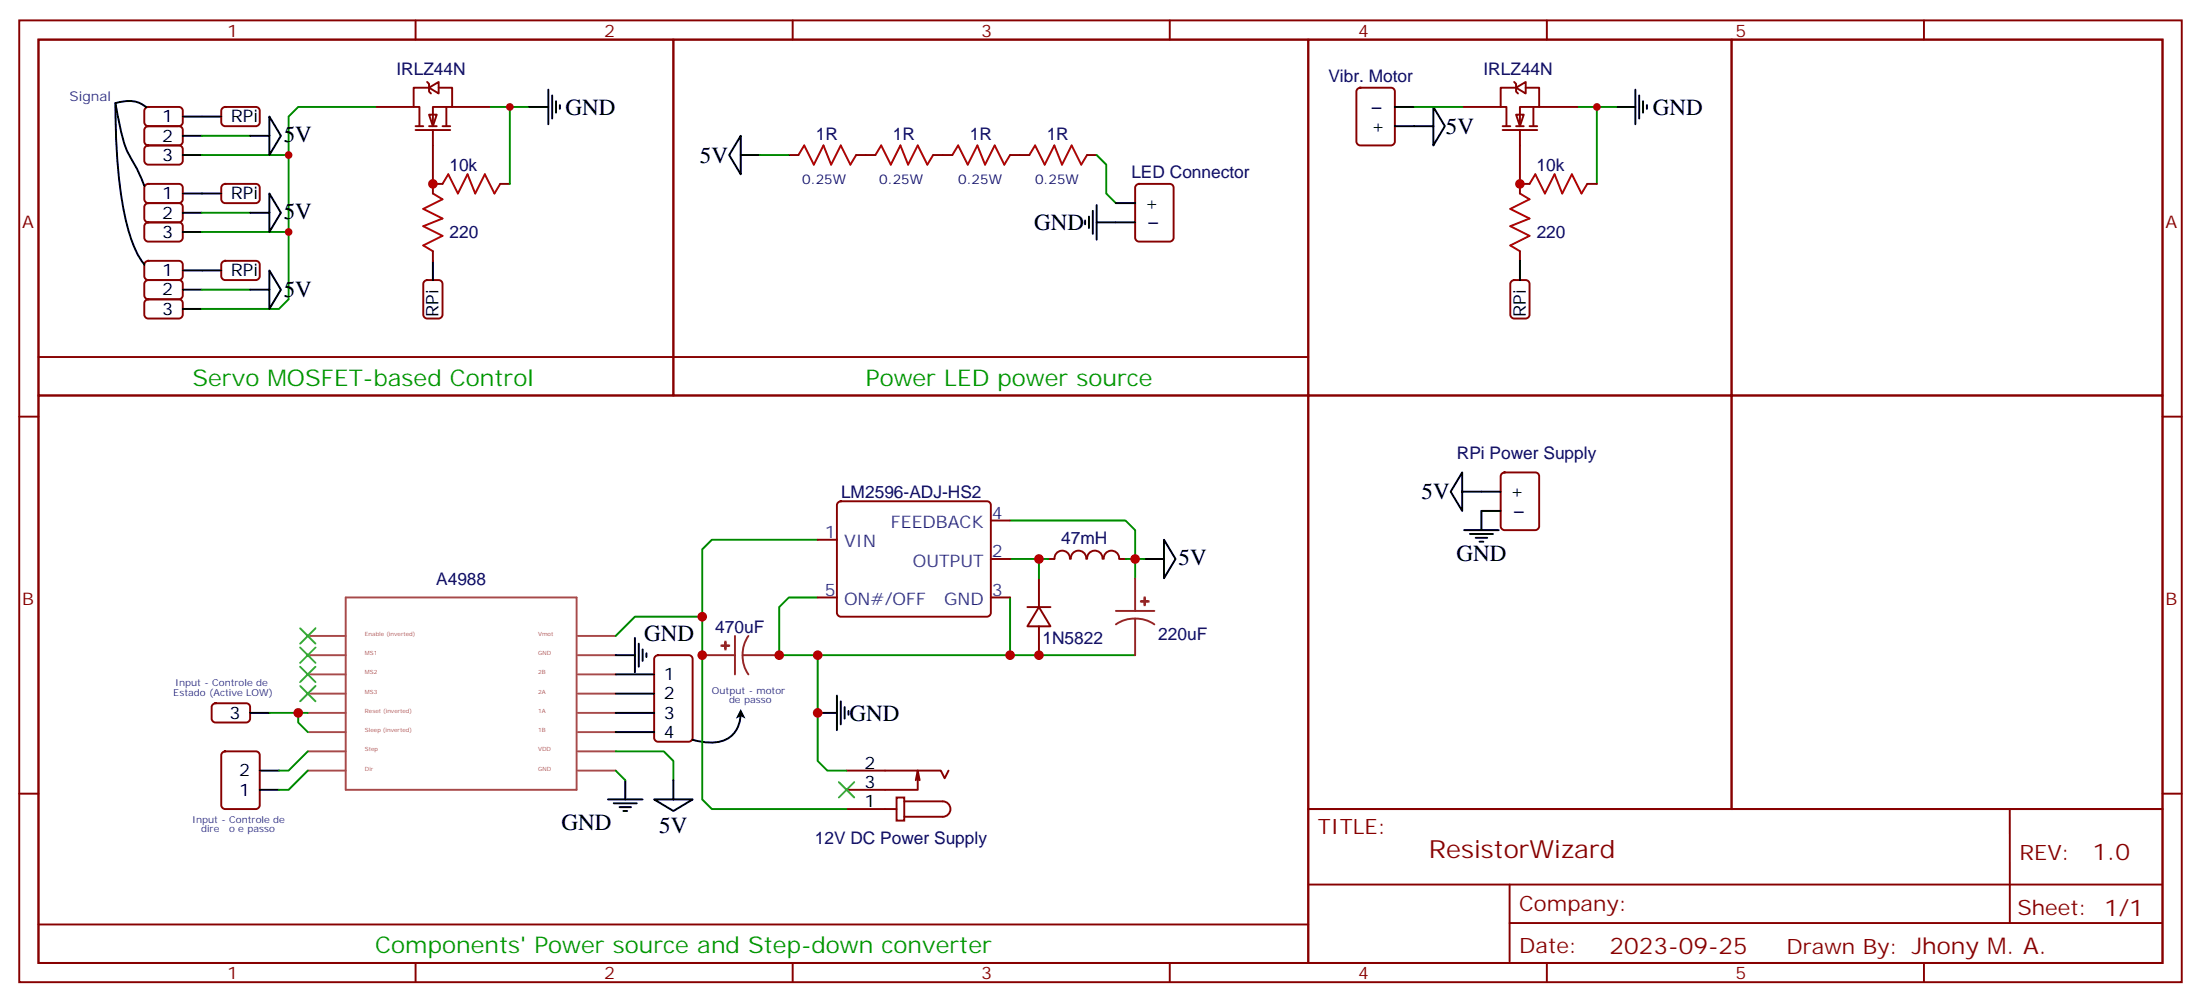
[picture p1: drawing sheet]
<svg xmlns="http://www.w3.org/2000/svg" width="404mm" height="184mm" viewBox="0 0 404 184" stroke-linecap="round" stroke-linejoin="round" font-family="sans-serif">
<g fill="none" stroke="#870000" stroke-width=".35">
<path d="M3.5 3.7h396.5v176.4h-396.5zM7.1 7.3h389.4v169.3h-389.4zM76.2 3.7v3.6M145.3 3.7v3.6M214.5 3.7v3.6M283.6 3.7v3.6M352.8 3.7v3.6M3.5 76.4h3.6M396.5 76.4h3.5M39 129.2l.5-.2h5.7a.71 .71 0 0 1 .7 .7v2.1a.76 .76 0 0 1-.7 .7h-5.7a.76 .76 0 0 1-.7-.7v-2.1zM40.8 138l.5-.2h5.6a.71 .71 0 0 1 .7 .7v9.2a.76 .76 0 0 1-.7 .7h-5.6a.76 .76 0 0 1-.7-.7v-9.2zM120.2 120.4l.4-.2h5.7a.71 .71 0 0 1 .7 .7v14.4a.76 .76 0 0 1-.7 .7h-5.7a.76 .76 0 0 1-.7-.7v-14.4z"/>
<path d="M3.5 145.6h3.6M155.2 141.3h17.3l.7 1.4 .7-1.4M155.2 148.4h9.2M164.4 146.3h1.4v4.2h-1.4zM165.8 147h7.1a1.41 1.41 0 0 1 1.4 1.4 1.41 1.41 0 0 1-1.4 1.4h-7.1M168.3 141.3l-.4 1.8M168.6 143.1l-.3-1.8v3.6h-13.1M239.9 148.4h156.6v28.2h-156.6zM368.5 148.4v20.9M396.5 145.6h3.5M76.2 176.6v3.5M145.3 176.6v3.5"/>
<path d="M214.5 176.6v3.5M239.9 162.2h156.5M276.8 169.3h119.6M276.8 162.2v14.1M283.6 176.6v3.5M352.8 176.6v3.5"/>
</g>
<g fill="none" stroke="#a64a4a" stroke-width=".35">
<path d="M56.4 116.6h7M63.4 109.6h42.3v35.3h-42.3zM105.9 116.6h7M56.4 120.2h7M56.4 123.7h7M56.4 127.2h7M56.4 130.7h7M56.4 134.3h7M56.4 137.8h7M105.9 120.2h7M105.9 123.7h7M105.9 127.2h7"/>
<path d="M105.9 130.7h7M105.9 134.3h7M105.9 137.8h7M56.4 141.3h7M105.9 141.3h7"/>
</g>
<g fill="none" stroke="#000" stroke-width=".35">
<path d="M116.4 117v6.3M117.1 118v4.3M117.8 119.1v2.1M118.5 119.8v.7M45.9 130.7h3.5M112.9 130.7h7M112.9 120.2h3.5M112.9 123.7h7M112.9 127.2h7M112.9 134.3h7M135.8 130.7a5.2 5.2 0 0 1-5.2 5.5l-1.6-.1-2-.4M149.9 130.7h3.6"/>
<path d="M153.5 127.6v6.3M154.2 128.6v4.3M154.9 129.7v2.1M155.6 130.4v.7M47.6 144.9h3.6M47.6 141.3h3.6M111.5 146.6h6.3M112.5 147.3h4.3M113.6 148h2.1M114.3 148.7h.7M114.7 143.1v3.5"/>
</g>
<path d="M49.4 130.7h5.3M56.4 130.7h-1.7v1.8l1.7 1.8M56.4 137.8l-3.5 3.5h-1.7M112.9 137.8h8.8l1.8 1.8v3.5M56.4 141.3l-3.5 3.6h-1.7M112.9 141.3l1.8 1.8" fill="none" stroke="#008700" stroke-width=".35"/>
<path d="M135.8 130l.9 1.8-.9-.4-.9 .4z" fill="#000"/>
<g fill="#fff" stroke="#870000" stroke-width=".35">
<path d="M78.7 21h1.4l-.7 2.1z"/>
<path d="M78.7 16.1l1.7-1.1v2.1z"/>
</g>
<g fill="none" stroke="#870000" stroke-width=".35">
<path d="M7.1 7.3h116.4v65.2h-116.4zM26.7 19.8l.5-.2h5.6a.71 .71 0 0 1 .7 .7v2.1a.76 .76 0 0 1-.7 .7h-5.6a.76 .76 0 0 1-.7-.7v-2.1zM40.8 19.8l.5-.2h5.6a.71 .71 0 0 1 .7 .7v2.1a.76 .76 0 0 1-.7 .7h-5.6a.76 .76 0 0 1-.7-.7v-2.1zM68.8 19.6h7M78.3 15l.4 .4v1.4l.3 .3M78.7 16.1h-2.9v3.5h1.1v3.5M80.4 16.1h2.5v3.5h-3.5v3.5M81.8 19.6v3.5M82.9 19.6h7.1M123.5 7.3h116.4v65.2h-116.4zM239.9 7.3h77.6v65.2h-77.6zM248.9 16.3l.5-.2h5.7a.71 .71 0 0 1 .7 .7v9.2a.76 .76 0 0 1-.7 .7h-5.7a.76 .76 0 0 1-.7-.7v-9.2z"/>
<path d="M26.7 23.3l.5-.2h5.6a.71 .71 0 0 1 .7 .7v2.2a.76 .76 0 0 1-.7 .7h-5.6a.76 .76 0 0 1-.7-.7v-2.2zM26.7 26.9l.5-.2h5.6a.71 .71 0 0 1 .7 .7v2.1a.76 .76 0 0 1-.7 .7h-5.6a.76 .76 0 0 1-.7-.7v-2.1zM26.7 37.5l.5-.2h5.6a.71 .71 0 0 1 .7 .7v2.1a.76 .76 0 0 1-.7 .7h-5.6a.76 .76 0 0 1-.7-.7v-2.1zM26.7 33.9l.5-.2h5.6a.71 .71 0 0 1 .7 .7v2.1a.76 .76 0 0 1-.7 .8h-5.6a.76 .76 0 0 1-.7-.8v-2.1zM40.8 33.9l.5-.2h5.6a.71 .71 0 0 1 .7 .7v2.1a.76 .76 0 0 1-.7 .8h-5.6a.76 .76 0 0 1-.7-.8v-2.1zM76.2 23.8h6.3M76.2 23.1h1.4M78.7 23.1h1.4M79.4 23.8v11.7M79.4 33.7h1.7M81.1 23.1h1.4M91.7 33.7h1.8"/>
<path d="M144.6 28.4h1.8M157 28.4h3.5M171.1 28.4h3.5M185.2 28.4h3.5M199.3 28.4h1.8M208.4 33.9l.4-.2h5.7a.71 .71 0 0 1 .7 .7v9.2a.76 .76 0 0 1-.7 .7h-5.7a.76 .76 0 0 1-.7-.7v-9.2zM280.5 33.7h-1.8v1.8M291 33.7h1.8M26.7 41l.5-.2h5.6a.71 .71 0 0 1 .7 .7v2.1a.76 .76 0 0 1-.7 .7h-5.6a.76 .76 0 0 1-.7-.7v-2.1zM26.7 55.1l.5-.2h5.6a.71 .71 0 0 1 .7 .7v2.1a.76 .76 0 0 1-.7 .7h-5.6a.76 .76 0 0 1-.7-.7v-2.1zM26.7 51.6l.5-.2h5.6a.71 .71 0 0 1 .7 .7v2.1a.76 .76 0 0 1-.7 .7h-5.6a.76 .76 0 0 1-.7-.7v-2.1zM26.7 48l.5-.2h5.6a.71 .71 0 0 1 .7 .7v2.2a.76 .76 0 0 1-.7 .7h-5.6a.76 .76 0 0 1-.7-.7v-2.2z"/>
<path d="M40.8 48l.5-.2h5.6a.71 .71 0 0 1 .7 .7v2.2a.76 .76 0 0 1-.7 .7h-5.6a.76 .76 0 0 1-.7-.7v-2.2zM77.8 51.6l.5-.2h2.1a.71 .71 0 0 1 .7 .7v5.6a.76 .76 0 0 1-.7 .7h-2.1a.76 .76 0 0 1-.7-.7v-5.6zM79.4 46.1v1.7M277.2 51.6l.4-.2h2.2a.71 .71 0 0 1 .7 .7v5.6a.76 .76 0 0 1-.7 .7h-2.2a.76 .76 0 0 1-.7-.7v-5.6zM278.7 46.1v1.7M7.1 72.5h232.8v104.1h-232.8zM7.1 65.5h232.8M149.9 99h3.6M153.7 92.1l.5-.2h26.8a.71 .71 0 0 1 .7 .7v19.8a.76 .76 0 0 1-.7 .7h-26.8a.76 .76 0 0 1-.7-.7v-19.8zM181.7 95.5h3.5M149.9 109.6h3.6M181.7 102.5h3.5"/>
<path d="M181.7 109.6h3.5M188.4 111.3h4.2M190.5 111.3l2.1 3.6h-4.2zM190.5 106v5.3M190.5 114.9v5.3M192.3 102.5h1M193.4 102.5a1.41 1.41 0 0 1 1.4-1.5 1.41 1.41 0 0 1 1.4 1.5M196.4 102.5a1.41 1.41 0 0 1 1.4-1.5 1.41 1.41 0 0 1 1.4 1.5M199.3 102.5a1.41 1.41 0 0 1 1.4-1.5 1.41 1.41 0 0 1 1.5 1.5M202.4 102.5a1.41 1.41 0 0 1 1.4-1.5 1.41 1.41 0 0 1 1.4 1.5M205.3 102.5h1.1M7.1 169.5h232.8"/>
</g>
<path d="M79.4 35.5l1.7 1-3.5 1.8 3.5 1.8-3.5 1.4 3.5 1.8-3.5 1.7 1.8 1.1M81.1 33.7l1.1-1.7 1.8 3.5 1.7-3.5 1.4 3.5 1.8-3.5 1.8 3.5 1-1.8M146.4 28.4l1.1-1.7 1.7 3.5 1.8-3.5 1.4 3.5 1.8-3.5 1.7 3.5 1.1-1.8M160.5 28.4l1.1-1.7 1.7 3.5 1.8-3.5 1.4 3.5 1.8-3.5 1.7 3.5 1.1-1.8M174.6 28.4l1.1-1.7 1.7 3.5 1.8-3.5 1.4 3.5 1.8-3.5 1.7 3.5 1.1-1.8M188.7 28.4l1.1-1.7 1.8 3.5 1.7-3.5 1.4 3.5 1.8-3.5 1.8 3.5 1-1.8M278.7 35.5l1.8 1-3.6 1.8 3.6 1.8-3.6 1.4 3.6 1.8-3.6 1.7 1.8 1.1M280.5 33.7l1-1.7 1.8 3.5 1.7-3.5 1.5 3.5 1.7-3.5 1.8 3.5 1-1.8" fill="none" stroke="#a10000" stroke-width=".35"/>
<g fill="none" stroke="#008700" stroke-width=".35">
<path d="M68.8 19.6h-14.1l-1.8 1.8v7h-15.9M90 19.6h3.5v14.1M93.5 19.6h3.5M289.3 19.6h3.5v14.1M292.8 19.6h3.5M37 39h8.9M37 24.9h8.9M52.9 28.4v14.1h-15.9M139.3 28.4h5.3M201.1 28.4l1.7 1.8v5.3l1.8 1.8M37 53.1h8.9M52.9 42.5v12.4l-1.7 1.8h-14.2"/>
<path d="M149.9 99h-19.4l-1.7 1.8v12.3M185.2 95.5h21.2l1.7 1.7v8.8M112.9 116.6l3.5-3.5h12.4v33.5l1.7 1.8h24.7M149.9 109.6h-5.3l-1.7 1.7v8.9h42.3v-10.6M185.2 102.5h5.3v3.5M190.5 102.5h1.8M206.4 102.5h3.5M149.9 120.2v19.4l1.8 1.7h3.5M185.2 120.2h22.9"/>
</g>
<g fill="none" stroke="#000" stroke-width=".35">
<path d="M21.2 18.9a5.6 5.6 0 0 1 5.3 .5l.3 .2M21.2 18.9l.7 4a18.9 18.9 0 0 0 3.1 7.9l1.5 3.3M21.2 18.9a90.6 90.6 0 0 0 2.2 22.7 17.2 17.2 0 0 0 3.1 6.9M97 19.6h3.5M100.5 16.4v6.4M101.2 17.5v4.2M102 18.6v2.1M102.7 19.3v.7M255.8 19.6h3.5M262.8 19.6l2.1 3.5-2.1 3.6zM296.3 19.6h3.6M299.9 16.4v6.4"/>
<path d="M300.6 17.5v4.2M301.3 18.6v2.1M302 19.3v.7M33.5 21.4h7.1M33.5 24.9h3.5M33.5 28.4h3.5M33.5 39h3.5M33.5 35.5h7.1M45.9 24.9h3.5M45.9 39h3.5M49.4 21.4l2.1 3.5-2.1 3.5zM49.4 35.5l2.1 3.5-2.1 3.5z"/>
<path d="M135.8 24.9v7.1l-2.1-3.6zM135.8 28.4h3.5M199.7 39.7v2.1M200.4 38.7v4.2M201.1 37.6v6.4M204.6 37.3h3.5M255.8 23.1h7M33.5 42.5h3.5M33.5 56.7h3.5M33.5 53.1h3.5M33.5 49.6h7.1M45.9 53.1h3.5"/>
<path d="M49.4 49.6l2.1 3.5-2.1 3.6zM79.4 47.8v3.6M199 40.4v.7M201.1 40.8h7M278.7 47.8v3.6M213.4 99l2.1 3.5-2.1 3.5zM209.9 102.5h3.5M119.9 146.6h7.1l-3.5 2.1zM123.5 143.1v3.5"/>
</g>
<path d="M55 115.2l2.9 2.8M55 118.7l2.9 2.9M57.9 115.2l-2.9 2.8M57.9 118.7l-2.9 2.9M55 122.3l2.9 2.8M55 125.8l2.9 2.8M57.9 122.3l-2.9 2.8M57.9 125.8l-2.9 2.8M153.8 143.4l2.8 2.9M156.6 143.4l-2.8 2.9" fill="none" stroke="#3c3" stroke-width=".35"/>
<path d="M134.8 116.6v7.1M137.2 116.6l-.8 1.7-.2 1.9M204.6 112h7.1M208.1 113.5l-1.8 .2-1.7 .8M208.1 113.5l1.9 .2 1.7 .8M208.1 106v6M208.1 113.5v6.7M128.8 120.2h6M136.2 120.2l.2 1.8 .8 1.7M136.2 120.2h6.7" fill="none" stroke="#8c2424" stroke-width=".35"/>
<g fill="#8c2424" stroke="#8c2424" stroke-width=".35">
<path d="M209.2 110.3h1.4z"/>
<path d="M209.9 109.6v1.4z"/>
<path d="M133 117.7v1.4z"/>
<path d="M132.3 118.4h1.4z"/>
</g>
<g fill="#fff" stroke="#870000" stroke-width=".35">
<path d="M278 21h1.4l-.7 2.1z"/>
<path d="M278 16.1l1.8-1.1v2.1z"/>
</g>
<g fill="none" stroke="#870000" stroke-width=".35">
<path d="M268.1 19.6h7.1M277.6 15l.4 .4v1.4l.3 .3M278 16.1h-2.8v3.5h1v3.5M279.8 16.1h2.4v3.5h-3.5v3.5M281.2 19.6v3.5M282.2 19.6h7.1M317.5 7.3h79v65.2h-79zM275.5 23.8h6.4M275.5 23.1h1.4M278 23.1h1.4M278.7 23.8v9.9M280.5 23.1h1.4"/>
<path d="M239.9 72.5h77.6v75.9h-77.6zM317.5 72.5h79v75.9h-79zM275.4 86.8l.5-.2h5.6a.71 .71 0 0 1 .7 .7v9.2a.76 .76 0 0 1-.7 .7h-5.6a.76 .76 0 0 1-.7-.7v-9.2z"/>
</g>
<path d="M259.3 19.6h8.8" fill="none" stroke="#008700" stroke-width=".35"/>
<path d="M268.1 86.6v7.1l-2.1-3.5zM268.1 90.2h7.1M268.5 97.2h6.3M269.5 97.9h4.3M270.6 98.6h2.1M271.3 99.3h.7M275.2 93.7h-3.6v3.5" fill="none" stroke="#000" stroke-width=".35"/>
<g fill="#c00">
<circle cx="54.7" cy="130.7" r=".88"/>
<circle cx="93.5" cy="19.6" r=".71"/>
<circle cx="185.2" cy="120.2" r=".88"/>
<circle cx="190.5" cy="102.5" r=".88"/>
<circle cx="190.5" cy="120.2" r=".88"/>
<circle cx="128.8" cy="113.1" r=".88"/>
<circle cx="208.1" cy="102.5" r=".88"/>
<circle cx="149.9" cy="130.7" r=".88"/>
<circle cx="149.9" cy="120.2" r=".88"/>
<circle cx="128.8" cy="120.2" r=".88"/>
<circle cx="142.9" cy="120.2" r=".88"/>
<circle cx="52.9" cy="42.5" r=".71"/>
<circle cx="52.9" cy="28.4" r=".71"/>
<circle cx="79.4" cy="33.7" r=".88"/>
<circle cx="278.7" cy="33.7" r=".88"/>
<circle cx="292.8" cy="19.6" r=".71"/>
</g>
<text font-size="4.6" fill="#800" x="262" y="157.4">ResistorWizard</text>
<g font-size="4.2">
<text x="103.7" y="21">GND</text>
<text x="303" y="21">GND</text>
<text x="52" y="26">5V</text>
<text x="128.4" y="29.9">5V</text>
<text x="265.1" y="24.6">5V</text>
<text x="52" y="40.1">5V</text>
<text x="189.6" y="42.2">GND</text>
<text x="52" y="54.5">5V</text>
<text x="260.6" y="91.6">5V</text>
<text x="216.1" y="103.6">5V</text>
<text x="267.1" y="102.9">GND</text>
<text x="118.1" y="117.6">GND</text>
<text x="155.8" y="132.2">GND</text>
<text x="103" y="152.2">GND</text>
<text x="120.9" y="152.7">5V</text>
</g>
<g font-size="4.2" fill="#090">
<text x="35.3" y="70.8">Servo MOSFET-based Control</text>
<text x="158.7" y="70.8">Power LED power source</text>
<text x="68.8" y="174.8">Components' Power source and Step-down converter</text>
</g>
<g font-size="4.2" fill="#800">
<text x="383.7" y="157.6">1.0</text>
<text x="295.1" y="175">2023-09-25</text>
</g>
<g font-size="3.9" fill="#800">
<text x="241.7" y="153">TITLE:</text>
<text x="370.3" y="157.6">REV:</text>
<text x="278.6" y="167.2">Company:</text>
<text x="369.9" y="167.8">Sheet: 1/1</text>
<text x="278.6" y="174.8">Date:</text>
<text x="327.6" y="174.9">Drawn By: Jhony M. A.</text>
</g>
<g font-size="3.2" fill="#800">
<text x="41.6" y="6.7">1</text>
<text x="110.8" y="6.7">2</text>
<text x="179.9" y="6.7">3</text>
<text x="249.1" y="6.7">4</text>
<text x="318.2" y="6.7">5</text>
<text x="4.1" y="41.8">A</text>
<text x="397.1" y="41.8">A</text>
<text x="4.1" y="111">B</text>
<text x="397.1" y="111">B</text>
<text x="41.6" y="179.6">1</text>
<text x="110.8" y="179.6">2</text>
<text x="179.9" y="179.6">3</text>
<text x="249.1" y="179.6">4</text>
<text x="318.2" y="179.6">5</text>
</g>
<g font-size="3.2" fill="#000080">
<text x="72.7" y="13.7">IRLZ44N</text>
<text x="243.6" y="15">Vibr. Motor</text>
<text x="272" y="13.7">IRLZ44N</text>
<text x="149.6" y="25.6">1R</text>
<text x="163.7" y="25.6">1R</text>
<text x="177.8" y="25.6">1R</text>
<text x="191.9" y="25.6">1R</text>
<text x="82.4" y="31.4">10k</text>
<text x="207.4" y="32.7">LED Connector</text>
<text x="281.7" y="31.4">10k</text>
<text x="82.5" y="43.7">220</text>
<text x="281.8" y="43.7">220</text>
<text x="267.1" y="84.2">RPi Power Supply</text>
<text x="154.2" y="91.3">LM2596-ADJ-HS2</text>
<text x="194.6" y="99.8">47mH</text>
<text x="80" y="107.2">A4988</text>
<text x="131.1" y="116.1">470uF</text>
<text x="191.1" y="118">1N5822</text>
<text x="212.4" y="117.4">220uF</text>
<text x="149.4" y="154.8">12V DC Power Supply</text>
</g>
<g font-size="3.2">
<text x="29.7" y="22.4">1</text>
<text x="42.3" y="22.4">RPi</text>
<text x="29.7" y="26">2</text>
<text x="29.7" y="29.5">3</text>
<text x="251.4" y="24.2">+</text>
<text x="29.7" y="40.1">2</text>
<text x="29.7" y="36.5">1</text>
<text x="42.3" y="36.5">RPi</text>
<text x="209.9" y="38.3">+</text>
<text x="29.7" y="43.6">3</text>
<text x="29.7" y="50.7">1</text>
<text x="42.3" y="50.7">RPi</text>
<text x="29.7" y="57.7">3</text>
<text x="29.7" y="54.2">2</text>
<text x="80.4" y="58.1" transform="rotate(-90 80.4 58.1)">RPi</text>
<text x="279.8" y="58.1" transform="rotate(-90 279.8 58.1)">RPi</text>
<text x="276.9" y="91.2">+</text>
<text x="121.7" y="124.7">1</text>
<text x="42.1" y="131.8">3</text>
<text x="121.7" y="128.3">2</text>
<text x="121.7" y="131.8">3</text>
<text x="121.7" y="135.3">4</text>
<text x="43.8" y="142.4">2</text>
<text x="158.5" y="141">2</text>
<text x="43.8" y="145.9">1</text>
<text x="158.5" y="144.5">3</text>
<text x="158.5" y="148">1</text>
</g>
<g font-size="3.2" fill="#00f">
<text x="181.9" y="95.1">4</text>
<text x="151.3" y="98.6">1</text>
<text x="154.8" y="100.4">VIN</text>
<text x="163.3" y="96.9">FEEDBACK</text>
<text x="167.4" y="103.9">OUTPUT</text>
<text x="181.9" y="102.2">2</text>
<text x="151.3" y="109.2">5</text>
<text x="154.8" y="111">ON#/OFF</text>
<text x="173.1" y="111">GND</text>
<text x="181.9" y="109.2">3</text>
</g>
<text font-size="2.5" fill="#00f" x="12.8" y="18.6">Signal</text>
<g font-size="2.5" fill="#000080">
<text x="147.1" y="33.7">0.25W</text>
<text x="161.2" y="33.7">0.25W</text>
<text x="175.7" y="33.7">0.25W</text>
<text x="189.8" y="33.7">0.25W</text>
</g>
<g font-size="1.8" fill="#00f">
<text x="32.1" y="125.8">Input - Controle de</text>
<text x="31.8" y="127.6">Estado (Active LOW)</text>
<text x="130.6" y="127.2">Output - motor</text>
<text x="133.7" y="129">de passo</text>
<text x="35.2" y="150.8">Input - Controle de</text>
<text x="36.9" y="152.6">dire</text>
<text x="42" y="152.6">o e passo</text>
</g>
<g font-size="1.1" fill="#a54b4b">
<text x="66.9" y="116.6">Enable (inverted)</text>
<text x="98.7" y="116.6">Vmot</text>
<text x="66.9" y="120.2">MS1</text>
<text x="66.9" y="123.7">MS2</text>
<text x="98.7" y="120.2">GND</text>
<text x="98.7" y="123.7">2B</text>
<text x="66.9" y="127.2">MS3</text>
<text x="66.9" y="130.7">Reset (inverted)</text>
<text x="98.7" y="127.2">2A</text>
<text x="98.7" y="130.7">1A</text>
<text x="66.9" y="134.3">Sleep (inverted)</text>
<text x="66.9" y="137.8">Step</text>
<text x="98.7" y="137.8">VDD</text>
<text x="98.7" y="134.3">1B</text>
<text x="66.9" y="141.3">Dir</text>
<text x="98.7" y="141.3">GND</text>
</g>
</svg>
